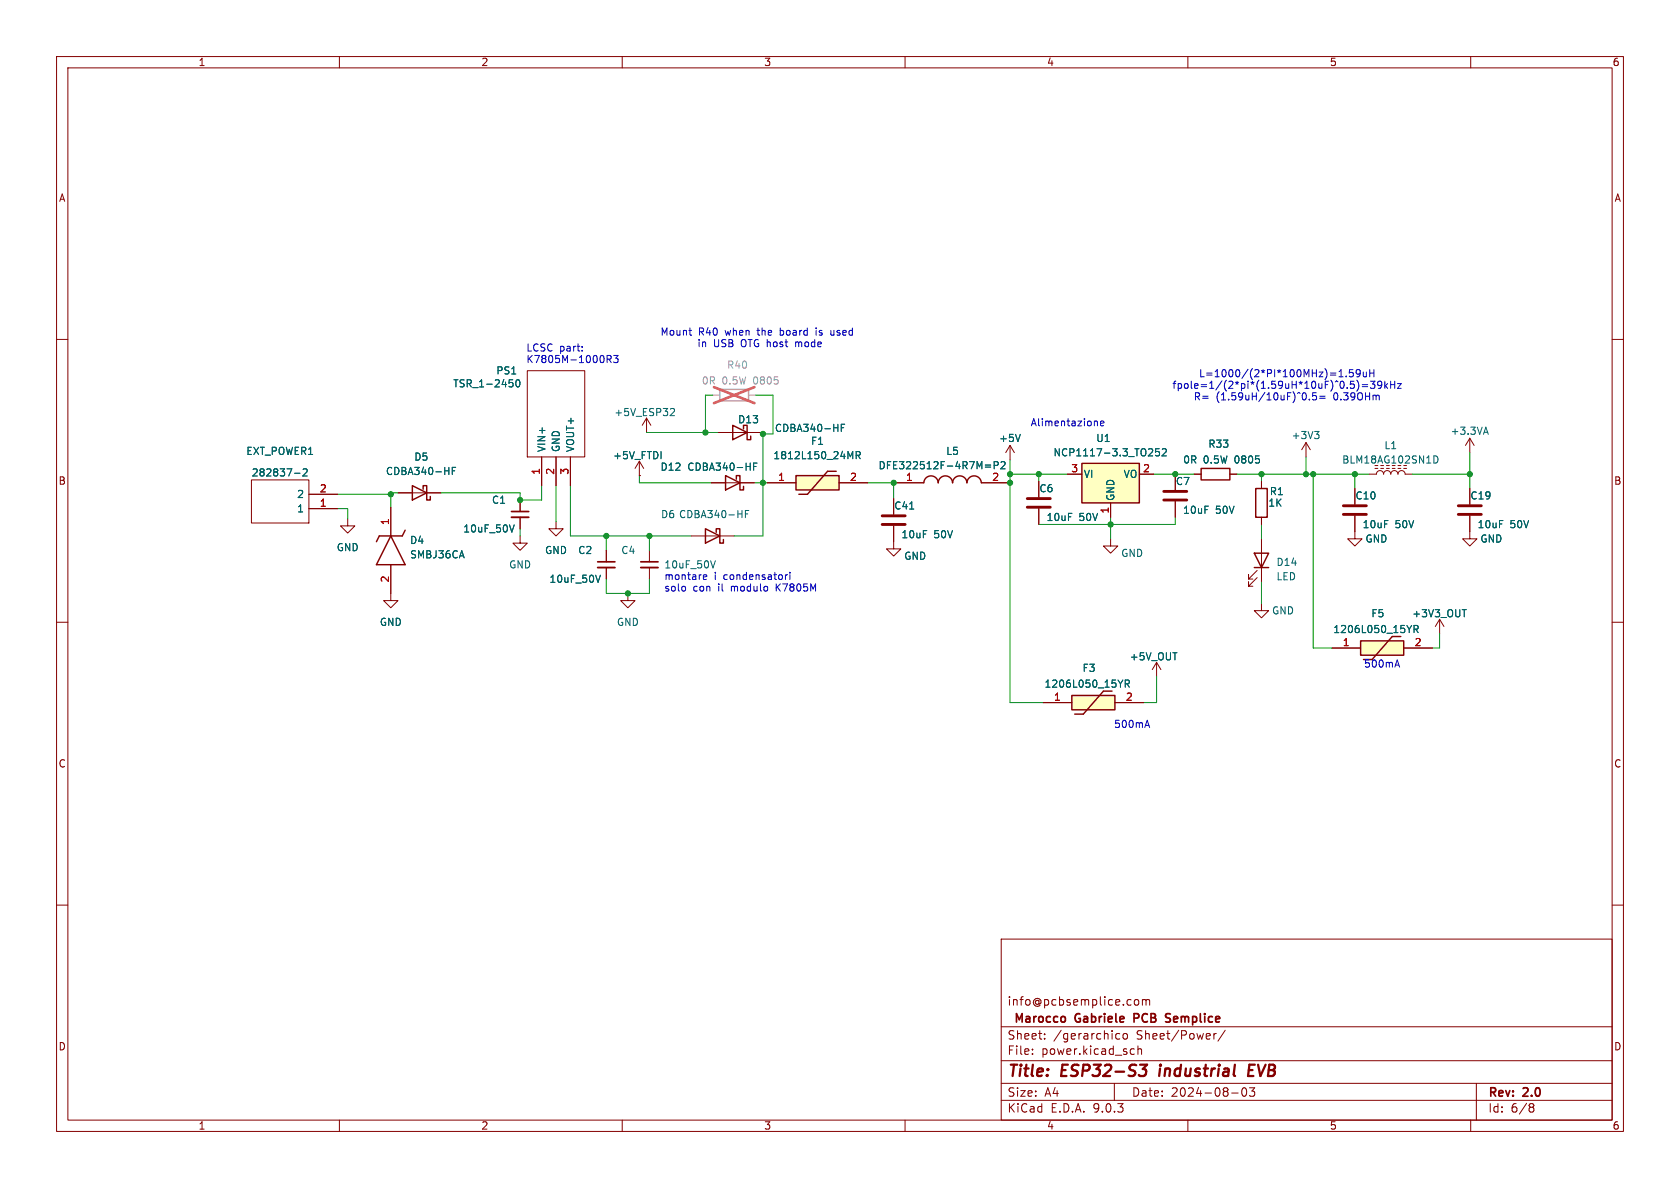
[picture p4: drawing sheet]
<svg xmlns="http://www.w3.org/2000/svg" width="297mm" height="210mm" viewBox="0 0 297 210" stroke-linecap="round" stroke-linejoin="round" font-family="sans-serif">
<g fill="none" stroke="#840000" stroke-width=".18">
<path d="M10 10h277v190h-277zM12 12h273v186h-273zM60 10v2M110 10v2M160 10v2M210 10v2M260 10v2M10 60h2M259.8 77.5l-.7 1.2M259.8 77.5l.8 1.2M259.8 77.5v2.5M285 60h2"/>
<path d="M223 95.3v7.6M259.8 86.4v2.8M259.8 91.2v2.8M10 110h2M222.2 102.1l-1.5 1.5v-.7v.7h.8M222.2 100.8l-1.5 1.6v-.8v.8h.8M285 110h2M10 160h2M177 166h108v32h-108zM200.7 176.8l.3-.1 .3 .3v.4l-.3 .3-.3-.1-.2-.2v-.4zM202 176.8l.4-.1 .2 .2M202 176.7v1"/>
<path d="M202.6 176.9l.2-.2 .4 .1v.9M202.6 176.9v.8M285 160h2M60 198v2M110 198v2M160 198v2M177 194.5h108M177 191.5h108M177 187.5h108M177 181.5h108M182.5 186.3v.1M182.5 185.5v.1"/>
<path d="M184.7 183.6v.1M184.7 182.8v.1M197 191.5v3M198 182.8l-.5-.1-.3 .3v.4l.2 .2h.6M198.7 182.8l.3-.1 .3 .3v.4l-.3 .3-.3-.1-.2-.2v-.4zM200.1 185.4l.4 .1M200.5 186.3l-.4 .1M201.2 185.5l.2-.1 .3 .1 .1 .9M201.2 184.9v1.5M210 198v2M214.6 182.7v1M215 182.7l-.3 .1-.1 .2"/>
<path d="M216.6 182.1l-1.3 2M217.7 193.2h1.2M219.7 192.4l.2-.1a.81 .81 0 0 1 .6 .6 .81 .81 0 0 1-.3 .8l-.2 .1a.81 .81 0 0 1-.3-1.4zM220.9 192.3h.9l-.5 .6 .4 .1v.7l-.2 .1h-.4l-.2-.1M260 198v2M261 191.5v6.5M270.6 195.1l.4 .1 .2 .2-.3 .3M270.6 195.7h.3M270.9 195.7l.2 .2 .1 .4-.2 .2-.4 .1"/>
</g>
<path d="M201.6 188.2h1.2l-.8 .8h.3l.3 .2v.6l-.4 .4h-.6M205.1 188.9l-.2 1.3M220.8 189.2h.6M221.8 188.2h-.9l-.3 2h1" fill="none" stroke="#840000" stroke-width=".4"/>
<path d="M190.2 179.4l-.1 .4 .1 .7M201.2 179.3l-.7-.1v1.5M201.2 179.9l-.7 .1M206.6 180l.3 .3-.1 .2-.2 .2M206.7 179.2l.2 .1" fill="none" stroke="#840000" stroke-width=".3"/>
<path d="M221.7 97.8h2.6l-1.3 2.5zM221.7 100.3h2.6" fill="none" stroke="#840000" stroke-width=".25"/>
<path d="M262.4 76.4h.6M262.7 75.5l.4 1.3" fill="none" stroke="#006464" stroke-width=".18"/>
<path d="M257.8 89.4h4.1M257.8 90.9h4.1" fill="none" stroke="#840000" stroke-width=".51"/>
<path d="M240.5 113.3h7.7v2.5h-7.7z" fill="#ffffc2"/>
<path d="M240.5 113.3h7.7v2.5h-7.7zM246.1 112.5l-3.5 4.1" fill="none" stroke="#840000" stroke-width=".25"/>
<path d="M235.5 114.6h5M248.2 114.6h5M254.5 109.5l-.8 1.2M254.5 109.5l.8 1.2M254.5 109.5v2.5" fill="none" stroke="#840000" stroke-width=".18"/>
<path d="M249.6 110.6l-.5 .6M250 111.2h.6l.1-.2-.1-.3-.6-.1v1.2M250.3 111.2l.4 .6M258.5 107.8h.7" fill="none" stroke="#006464" stroke-width=".18"/>
<path d="M140.7 84.1h7.6v2.5h-7.6z" fill="#ffffc2"/>
<path d="M129.5 75.2l2.6 1.3-2.6 1.2zM131.4 75.8v-.6h.7v2.5h.6v-.6M124.7 93.5l2.6 1.2-2.6 1.3zM126.6 94.1v-.6h.7v2.5h.6v-.6M128.3 84.1l2.5 1.2-2.5 1.3zM130.2 84.7v-.6h.6v2.5h.6v-.6M140.7 84.1h7.6v2.5h-7.6zM147.8 83.3h-1.5l-3.6 4.1h-1.5M163.3 85.3a1.27 1.27 0 0 1 1.3-1.2 1.27 1.27 0 0 1 1.3 1.2 1.27 1.27 0 0 1 1.2-1.2 1.27 1.27 0 0 1 1.3 1.2 1.27 1.27 0 0 1 1.3-1.2 1.27 1.27 0 0 1 1.2 1.2 1.27 1.27 0 0 1 1.3-1.2 1.27 1.27 0 0 1 1.3 1.2M212.3 82.8h5.1v2h-5.1zM222 86.4h2v5h-2z" fill="none" stroke="#840000" stroke-width=".25"/>
<g fill="none" stroke="#840000" stroke-width=".18">
<path d="M93.2 65.5h10.2v15.3h-10.2zM114.3 76.5h.1M114.3 73.9l-.8 1.3M114.3 73.9l.8 1.3M114.3 73.9v2.6M127 76.5h7.6M230.9 78.2l-.8 1.3M230.9 78.2l.7 1.3M230.9 78.2v2.6M44.4 84.8h10.2v7.7h-10.2zM54.6 89.9h5.1M54.6 87.4h5.1"/>
<path d="M61.5 91.7v1.3h1.2l-1.2 1.2-1.3-1.2h1.3M91.9 94.7v1.3h1.3l-1.3 1.3-1.2-1.3h1.2M91.9 88.4v2M91.9 91.4v2.1M95.8 80.8v5.1M98.3 92.2v1.3h1.3l-1.3 1.2-1.3-1.2h1.3M98.3 80.8v5.1M100.8 80.8v5.1M107.2 97.3v2M113 84.1h.1M113 81.5l-.7 1.3M113 81.5l.8 1.3"/>
<path d="M113 81.5v2.6M114.8 97.3v2M122.2 94.7h7.6M125.7 85.3h7.6M135.6 85.3h5.1M148.3 85.3h5.1M158 93v4h1.3l-1.3 1.3-1.3-1.3h1.3M158 88.1v2.8M158.2 85.3h5.1M173.5 85.3h5.1M207.8 83.8v2.8M207.8 88.6v2.8"/>
<path d="M211.1 83.8h1.2M217.4 83.8h1.3M223 85.1v1.3M223 91.4v1.3M239.5 91.2v4.1h1.3l-1.3 1.2-1.2-1.2h1.2M239.5 86.4v2.8M242.1 83.8h1.2a.64 .64 0 0 1 .7-.6 .64 .64 0 0 1 .6 .6 .64 .64 0 0 1 .6-.6 .64 .64 0 0 1 .7 .6 .64 .64 0 0 1 .6-.6 .64 .64 0 0 1 .6 .6 .64 .64 0 0 1 .7-.6 .64 .64 0 0 1 .6 .6h1.3M243.1 82.8h.5M244.1 82.8h.5M245.1 82.8h.5M246.1 82.8h.5M247.1 82.8h.5"/>
<path d="M248.2 82.8h.5M259.8 94v1.3h1.3l-1.3 1.2-1.2-1.2h1.2M107.2 100.3v2.1M111 104.9v1.3h1.3l-1.3 1.2-1.3-1.2h1.3M114.8 100.3v2.1M223 106.7v1.3h1.3l-1.3 1.2-1.3-1.2h1.3"/>
</g>
<g fill="none" stroke="#006464" stroke-width=".18">
<path d="M90 67.1h.6M90.6 67.7l.1 .2-.1 .4M91.3 67.2l.2-.1a.68 .68 0 0 1 .4 .7 .68 .68 0 0 1-.4 .6l-.2-.1-.1-.4zM118.7 72.2l.4 .1 .1 .3-.7 .9h.7M148.7 75.6h.5M149.3 75h-.6v1.3M232.4 76.3h.8l-.4 .5M232.9 76.8l.3 .2v.3l-.3 .2M52.1 83.7h.9M53.6 83l.5-.1 .2 .3-.8 .9h.8M90.9 92.8l-.4 1.3M126.5 99.1l-.5 1.3"/>
<path d="M131.8 90.8h.4M132.4 90.2h-.6v1.3M133.2 82.5h.5M133.8 81.9h-.6v1.2M150.3 80.7l.5-.9v1.3M151.4 80.5l.6-.1 .1-.1-.1-.4-.6-.1v1.3M151.7 80.5l.4 .6M160.8 90h.7M174.2 82.2h1M174.2 82.6h1M175.8 82.3l.6-.1 .1-.2-.1-.3-.6-.1v1.3M177 81.7l.4-.1 .3 .4-.8 .9h.8"/>
<path d="M253.5 80.6a.64 .64 0 0 1 .7 .6 .64 .64 0 0 1-.7 .7M106.2 101.7l-.5 1.2"/>
</g>
<path d="M90.4 90.4h3.1M105.7 99.3h3M113.3 99.3h3" fill="none" stroke="#840000" stroke-width=".3"/>
<path d="M90.4 91.4h3.1M105.7 100.3h3M113.3 100.3h3" fill="none" stroke="#840000" stroke-width=".33"/>
<path d="M156 91.2h4M156 92.7h4M205.7 86.9h4.1M205.7 88.4h4.1M237.5 89.4h4.1M237.5 90.9h4.1" fill="none" stroke="#840000" stroke-width=".51"/>
<path d="M127.3 68.8h5v2.1h-5z" fill="none" stroke="#a1a1a1" stroke-width=".25"/>
<path d="M126 69.9h1.3M132.3 69.9h1.3" fill="none" stroke="#a1a1a1" stroke-width=".18"/>
<path d="M126.2 68.4l7.2 2.9M133.4 68.4l-7.2 2.9" fill="none" stroke="#e65255" stroke-width=".46"/>
<path d="M189.5 122.9h7.6v2.6h-7.6z" fill="#ffffc2"/>
<path d="M69.1 94.7l2.5 5.1h-5.1zM71.6 93.7l-.5 1h-4l-.6 1.1M72.9 85.9l2.5 1.2-2.5 1.3zM74.8 86.5v-.6h.6v2.5h.7v-.6M189.5 122.9h7.6v2.6h-7.6zM195.1 122.2l-3.6 4h-1.5" fill="none" stroke="#840000" stroke-width=".25"/>
<path d="M69.1 99.8v6.4h1.3l-1.3 1.2-1.3-1.2h1.3M69.1 89.7v5M70.4 87.1h7.6M196.3 95.3v1.2h1.3l-1.3 1.3-1.2-1.3h1.2M184.4 124.2h5.1M197.1 124.2h5.1" fill="none" stroke="#840000" stroke-width=".18"/>
<path d="M80 83.2h.4M80.6 82.6h-.6v1.3M198.5 120.2l-.4 .7M198.9 120.9l.6-.1 .2-.2-.1-.3-.7-.1v1.3M199.2 120.9l.5 .6" fill="none" stroke="#006464" stroke-width=".18"/>
<path d="M191.3 81.9h10.1v7h-10.1z" fill="#ffffc2"/>
<path d="M191.3 81.9h10.1v7h-10.1z" fill="none" stroke="#840000" stroke-width=".25"/>
<g fill="none" stroke="#840000" stroke-width=".18">
<path d="M127 76.5h2.5M132.1 76.5h2.5M178.6 78.7l-.8 1.3M178.6 78.7l.7 1.3M178.6 78.7v2.6M54.6 89.9h5.1M54.6 87.4h5.1M69.1 89.7v5M69.1 99.8v5.1M70.4 87.1h2.5M75.4 87.1h2.6M91.9 88.4v2"/>
<path d="M91.9 91.4v2.1M95.8 80.8v5.1M98.3 80.8v5.1M100.8 80.8v5.1M107.2 97.3v2M113 84.1h.1M125.7 85.3h2.6M130.8 85.3h2.5M135.6 85.3h5.1M148.3 85.3h5.1M158 88.1v2.8M158 93v2.8"/>
<path d="M158.2 85.3h5.1M173.5 85.3h5.1M183.6 85.1v2.8M183.6 89.9v2.8M188.7 83.8h2.6M196.3 88.9v2.5M201.4 83.8h2.6M207.8 83.8v2.8M207.8 88.6v2.8M211.1 83.8h1.2M217.4 83.8h1.3M223 85.1v1.3"/>
<path d="M223 91.4v1.3M239.5 86.4v2.8M239.5 91.2v2.8M259.8 86.4v2.8M259.8 91.2v2.8M107.2 100.3v2.1M204.5 117.1l-.8 1.3M204.5 117.1l.7 1.3M204.5 117.1v2.5M235.5 114.6h5M248.2 114.6h5M184.4 124.2h5.1"/>
<path d="M197.1 124.2h5.1"/>
</g>
<g fill="none" stroke="#006464" stroke-width=".18">
<path d="M90 67.1h.6M90.6 67.7l.1 .2-.1 .4M91.3 67.2l.2-.1a.68 .68 0 0 1 .4 .7 .68 .68 0 0 1-.4 .6l-.2-.1-.1-.4zM148.7 75.6h.5M149.3 75h-.6v1.3M180.4 76.8l-.4 1.2M203.7 79.4v.5M204.9 79.3h-.6v.6l.1-.1 .5 .1 .1 .1-.1 .5-.2 .1-.4-.1M205.5 79.4l.5-.1 .2 .4-.8 .9h.8M52.1 83.7h.9M53.6 83l.5-.1 .2 .3-.8 .9h.8M80 83.2h.4"/>
<path d="M80.6 82.6h-.6v1.3M90.9 92.8l-.4 1.3M133.2 82.5h.5M133.8 81.9h-.6v1.2M150.3 80.7l.5-.9v1.3M151.4 80.5l.6-.1 .1-.1-.1-.4-.6-.1v1.3M151.7 80.5l.4 .6M160.8 90h.7M174.2 82.2h1M174.2 82.6h1M175.8 82.3l.6-.1 .1-.2-.1-.3-.6-.1v1.3M177 81.7l.4-.1 .3 .4-.8 .9h.8"/>
<path d="M203 80.6h.8M106.2 101.7l-.5 1.2M249.6 110.6l-.5 .6M250 111.2h.6l.1-.2-.1-.3-.6-.1v1.2M250.3 111.2l.4 .6M258.5 107.8h.7M198.5 120.2l-.4 .7M198.9 120.9l.6-.1 .2-.2-.1-.3-.7-.1v1.3M199.2 120.9l.5 .6"/>
</g>
<path d="M181.6 88.1h4.1M181.6 89.7h4.1" fill="none" stroke="#840000" stroke-width=".51"/>
<g fill="none" stroke="#009600" stroke-width=".18">
<path d="M114.3 76.5h12.7M126 69.9h-1.3v6.6M133.6 69.9h3.1v6.8h-1.8M134.6 76.5h.3v18.2h-5.1M59.7 87.4h9.4M59.7 89.9h1.8v1.8M70.4 87.1h-1.3v2.6M91.9 93.5v1.2M95.8 85.9v2.5h-3.9v-1.3h-13.9M98.3 85.9v6.3M100.8 85.9v8.8h21.4M107.2 94.7v2.6"/>
<path d="M113 84.1v1.2h12.7M114.8 94.7v2.6M133.3 85.3h2.3M153.4 85.3h4.8M158 85.3v2.8M178.6 83.8h10.1M178.6 81.3v42.9h5.8M183.6 83.8v1.3M196.3 91.4v3.9M204 83.8h7.1M207.8 91.4v1.3h-24.2M218.7 83.8h23.4"/>
<path d="M223 83.8v1.3M223 92.7v2.6M230.9 80.8v3M232.2 83.8v30.8h3.3M239.5 83.8v2.6M249.7 83.8h10.1M259.8 80v6.4M107.2 102.4v2.5h7.6v-2.5M204.5 119.6v4.6h-2.3M223 102.9v3.8M254.5 112v2.6h-1.3"/>
</g>
<g fill="none" stroke="#0000c2" stroke-width=".18">
<path d="M121.8 58.4h.5M122.1 59.3h.2M144.3 58v.1M144.3 58.4v.9M146.9 58.4v.7l.3 .2M102.9 61.9v.2M102.9 61.3v.1M107.3 63.5l.6-.1 .2-.1-.1-.3-.7-.2v1.3M107.6 63.5l.5 .6M108.5 62.8h.8l-.5 .5 .4 .1v.6l-.2 .1-.5-.1M193.6 74.4l.4 .2v.7M194.6 74.9l.6-.2-.1-.2-.4-.1-.1 .2v.6h.5"/>
<path d="M231.5 70.6v.1M232.1 69.4l-.1 .6 .2-.1M232.5 69.9l.3 .3-.1 .4-.2 .1-.5-.1M233.3 70h1M233.3 70.4h1M236.7 66.6h.7M238 66.5v.1M239.2 65.3h-.6l-.1 .6 .2-.1 .4 .1 .2 .2-.1 .4-.2 .1-.5-.1M239.9 67.2a1.47 1.47 0 0 1 0 1.9M240.5 65.9l-.3 .2h-.3l-.2-.2 .2-.5 .3-.1 .2 .2a.84 .84 0 0 1-.3 1.1h-.2M240.8 68h1M240.8 68.4h1"/>
<path d="M241 65.8l.1 .8h.3l.2-.1M241.6 65.8v.8M242.2 65.3v1.3M242.2 65.9h.7M242.3 67.4h.8l-.5 .5 .4 .1v.5l-.2 .2-.5-.2M242.9 65.3v1.3M244.3 67.9l-.3 .3-.3-.1-.2-.2 .2-.5h.3l.2 .1a.84 .84 0 0 1-.3 1.2h-.2M244.8 67.4v1.3M244.9 68.2l.4 .5M245.3 67.8l-.5 .5M245.8 68h.8M245.8 67.4v1.3"/>
<path d="M246.6 67.4v1.3M247.1 67.8h.6l-.6 .9h.6M121.1 103.8v.6M124.3 102.3l.2 .1h.4M124.3 101.8l.2-.2h.3l.1 .2v.1l-.6 .1M138.9 101.6v.8M139.2 101.6l-.3 .2M139.6 101.2v.1M139.6 101.6v.8M246.7 117.6h.6M247 116.7l.4 1.2M202.5 128.2h.6"/>
<path d="M202.8 127.3l.4 1.3"/>
</g>
<g fill="#009600" stroke="#009600" stroke-width=".18">
<circle cx="207.8" cy="83.8" r=".46"/>
<circle cx="239.5" cy="83.8" r=".46"/>
<circle cx="223" cy="83.8" r=".46"/>
<circle cx="230.9" cy="83.8" r=".46"/>
<circle cx="232.2" cy="83.8" r=".46"/>
<circle cx="259.8" cy="83.8" r=".46"/>
<circle cx="178.6" cy="83.8" r=".46"/>
<circle cx="114.8" cy="94.7" r=".46"/>
<circle cx="134.9" cy="76.7" r=".46"/>
<circle cx="111" cy="104.9" r=".46"/>
<circle cx="158" cy="85.3" r=".46"/>
<circle cx="134.9" cy="85.3" r=".46"/>
<circle cx="124.7" cy="76.5" r=".46"/>
<circle cx="69.1" cy="87.4" r=".46"/>
<circle cx="107.2" cy="94.7" r=".46"/>
<circle cx="91.9" cy="88.4" r=".46"/>
<circle cx="178.6" cy="85.3" r=".46"/>
<circle cx="196.3" cy="92.7" r=".46"/>
<circle cx="183.6" cy="83.8" r=".46"/>
</g>
<g font-size="2.8" fill="#840000">
<text x="178" y="190.9">Title:</text>
<text x="187.7" y="190.9">ESP32-S3</text>
<text x="205.8" y="190.9">industrial</text>
<text x="222.3" y="190.9">EVB</text>
</g>
<g font-size="2.1" fill="#840000">
<text x="178" y="178">info@pcbsemplice.com</text>
<text x="178" y="184">Sheet:</text>
<text x="179.7" y="181.2">Marocco</text>
<text x="186.2" y="184">/gerarchico</text>
<text x="190.8" y="181.2">Gabriele</text>
<text x="201" y="184">Sheet/Power/</text>
<text x="201.7" y="181.2">PCB</text>
<text x="208" y="181.2">Semplice</text>
<text x="178" y="186.7">File:</text>
<text x="184.1" y="186.7">power.kicad_sch</text>
<text x="178" y="196.9">KiCad</text>
<text x="178" y="194.1">Size:</text>
<text x="184.7" y="194.1">A4</text>
<text x="185.7" y="196.9">E.D.A.</text>
<text x="193.3" y="196.9">9.0.3</text>
<text x="200" y="194.1">Date:</text>
<text x="207" y="194.1">2024-08-03</text>
<text x="263" y="194.3">Rev:</text>
<text x="263" y="196.9">Id:</text>
<text x="267.1" y="196.9">6/8</text>
<text x="269.4" y="194.3">2.0</text>
</g>
<g font-size="1.8" fill="#840000">
<text x="35" y="11.9">1</text>
<text x="85" y="11.9">2</text>
<text x="135" y="11.9">3</text>
<text x="185" y="11.9">4</text>
<text x="235" y="11.9">5</text>
<text x="285" y="11.9">6</text>
<text x="10.3" y="35.9">A</text>
<text x="285.3" y="35.9">A</text>
<text x="10.3" y="85.9">B</text>
<text x="285.3" y="85.9">B</text>
<text x="10.3" y="135.9">C</text>
<text x="285.3" y="135.9">C</text>
<text x="10.3" y="185.9">D</text>
<text x="285.3" y="185.9">D</text>
<text x="35" y="199.9">1</text>
<text x="85" y="199.9">2</text>
<text x="135" y="199.9">3</text>
<text x="185" y="199.9">4</text>
<text x="235" y="199.9">5</text>
<text x="285" y="199.9">6</text>
</g>
<g font-size="1.8" fill="#0000c2">
<text x="116.7" y="59.5">Mount</text>
<text x="123.5" y="59.5">R40</text>
<text x="128.3" y="59.5">when</text>
<text x="134.2" y="59.5">the</text>
<text x="138.3" y="59.5">board</text>
<text x="144.9" y="59.5">is</text>
<text x="147.7" y="59.5">used</text>
<text x="93" y="62.2">LCSC part:</text>
<text x="93" y="64.3">K7805M-1000R3</text>
<text x="123.2" y="61.6">in</text>
<text x="126.1" y="61.6">USB</text>
<text x="131.1" y="61.6">OTG host</text>
<text x="141.1" y="61.6">mode</text>
<text x="207.2" y="68.9">fpole=1/(2*pi*(1.59uH*10uF)^0.5)=39kHz</text>
<text x="210.9" y="71">R=</text>
<text x="211.9" y="66.9">L=1000/(2*PI*100MHz)=1.59uH</text>
<text x="215" y="71">(1.59uH/10uF)^0.5=</text>
<text x="235.8" y="71">0.39OHm</text>
<text x="182.1" y="75.4">Alimentazione</text>
<text x="117.3" y="102.6">montare</text>
<text x="117.3" y="104.7">solo</text>
<text x="122.5" y="104.7">con</text>
<text x="126.3" y="102.6">i</text>
<text x="127.1" y="104.7">il</text>
<text x="128" y="102.6">condensatori</text>
<text x="129.5" y="104.7">modulo</text>
<text x="137.6" y="104.7">K7805M</text>
<text x="241" y="118.2">500mA</text>
<text x="196.8" y="128.9">500mA</text>
</g>
<g font-size="1.8" fill="#989898">
<text x="128.4" y="65.4">R40</text>
<text x="124" y="68.2">0R</text>
<text x="127.6" y="68.2">0.5W</text>
<text x="133.3" y="68.2">0805</text>
</g>
<g font-size="1.8" fill="#006464">
<text x="80" y="68.7">TSR_1-2450</text>
<text x="87.6" y="66.4">PS1</text>
<text x="108.5" y="73.8">+5V_ESP32</text>
<text x="130.4" y="75">D13</text>
<text x="136.9" y="76.6">CDBA340-HF</text>
<text x="228.2" y="77.8">+3V3</text>
<text x="256.4" y="77.1">+3.3VA</text>
<text x="43.4" y="80.6">EXT_POWER1</text>
<text x="73.1" y="81.6">D5</text>
<text x="96.6" y="80" transform="rotate(-90 96.6 80)">VIN+</text>
<text x="99.2" y="80" transform="rotate(-90 99.2 80)">GND</text>
<text x="101.7" y="80" transform="rotate(-90 101.7 80)">VOUT+</text>
<text x="108.3" y="81.4">+5V_FTDI</text>
<text x="116.7" y="83.4">D12</text>
<text x="121.4" y="83.4">CDBA340-HF</text>
<text x="136.6" y="81.4">1812L150_24MR</text>
<text x="143.3" y="78.8">F1</text>
<text x="155.2" y="83.2">DFE322512F-4R7M=P2</text>
<text x="167.2" y="80.6">L5</text>
<text x="176.5" y="78.3">+5V</text>
<text x="186.1" y="80.9">NCP1117-3.3_TO252</text>
<text x="193.7" y="78.3">U1</text>
<text x="209.1" y="82.1">0R</text>
<text x="212.7" y="82.1">0.5W</text>
<text x="213.5" y="79.3">R33</text>
<text x="218.4" y="82.1">0805</text>
<text x="237.2" y="82.1">BLM18AG102SN1D</text>
<text x="244.7" y="79.6">L1</text>
<text x="44.4" y="84.4">282837-2</text>
<text x="52.4" y="88.2">2</text>
<text x="68.1" y="84.2">CDBA340-HF</text>
<text x="86.9" y="89.3">C1</text>
<text x="183.7" y="87.2">C6</text>
<text x="191.5" y="84.7">VI</text>
<text x="197.2" y="88.6" transform="rotate(-90 197.2 88.6)">GND</text>
<text x="198.5" y="84.7">VO</text>
<text x="207.8" y="86">C7</text>
<text x="224.1" y="89.8">1K</text>
<text x="224.4" y="87.7">R1</text>
<text x="239.5" y="88.5">C10</text>
<text x="259.9" y="88.5">C19</text>
<text x="52.4" y="90.8">1</text>
<text x="81.8" y="94.3">10uF_50V</text>
<text x="116.8" y="91.8">D6 CDBA340-HF</text>
<text x="158" y="90.3">C41</text>
<text x="159.3" y="95.4">10uF</text>
<text x="165.1" y="95.4">50V</text>
<text x="184.9" y="92.3">10uF</text>
<text x="190.7" y="92.3">50V</text>
<text x="209.1" y="91">10uF</text>
<text x="214.9" y="91">50V</text>
<text x="240.8" y="93.6">10uF</text>
<text x="246.6" y="93.6">50V</text>
<text x="261.1" y="93.6">10uF</text>
<text x="266.9" y="93.6">50V</text>
<text x="59.4" y="97.6">GND</text>
<text x="72.4" y="96.4">D4</text>
<text x="72.4" y="98.9">SMBJ36CA</text>
<text x="89.9" y="100.7">GND</text>
<text x="96.3" y="98.1">GND</text>
<text x="102.1" y="98.1">C2</text>
<text x="109.7" y="98.1">C4</text>
<text x="117.4" y="100.7">10uF_50V</text>
<text x="159.8" y="99.2">GND</text>
<text x="198.1" y="98.7">GND</text>
<text x="225.6" y="100.2">D14</text>
<text x="241.3" y="96.1">GND</text>
<text x="261.6" y="96.1">GND</text>
<text x="97" y="103.2">10uF_50V</text>
<text x="225.6" y="102.8">LED</text>
<text x="67.1" y="110.8">GND</text>
<text x="109" y="110.8">GND</text>
<text x="224.8" y="108.8">GND</text>
<text x="235.6" y="112.1">1206L050_15YR</text>
<text x="242.3" y="109.3">F5</text>
<text x="249.6" y="109.3">+3V3_OUT</text>
<text x="191.3" y="119">F3</text>
<text x="199.6" y="116.9">+5V_OUT</text>
<text x="184.6" y="121.8">1206L050_15YR</text>
</g>
<g font-size="1.8" fill="#a90000">
<text x="189.3" y="83.6">3</text>
<text x="202" y="83.6">2</text>
<text x="56.4" y="89.7">1</text>
<text x="56.4" y="87.1">2</text>
<text x="95.5" y="84" transform="rotate(-90 95.5 84)">1</text>
<text x="98" y="84" transform="rotate(-90 98 84)">2</text>
<text x="100.6" y="84" transform="rotate(-90 100.6 84)">3</text>
<text x="137.5" y="85.1">1</text>
<text x="150.2" y="85.1">2</text>
<text x="160.1" y="85.1">1</text>
<text x="175.3" y="85.1">2</text>
<text x="68.8" y="92.9" transform="rotate(-90 68.8 92.9)">1</text>
<text x="196.1" y="90.9" transform="rotate(-90 196.1 90.9)">1</text>
<text x="68.8" y="103.1" transform="rotate(-90 68.8 103.1)">2</text>
<text x="237.3" y="114.3">1</text>
<text x="250" y="114.3">2</text>
<text x="186.2" y="124">1</text>
<text x="198.9" y="124">2</text>
</g>
</svg>
